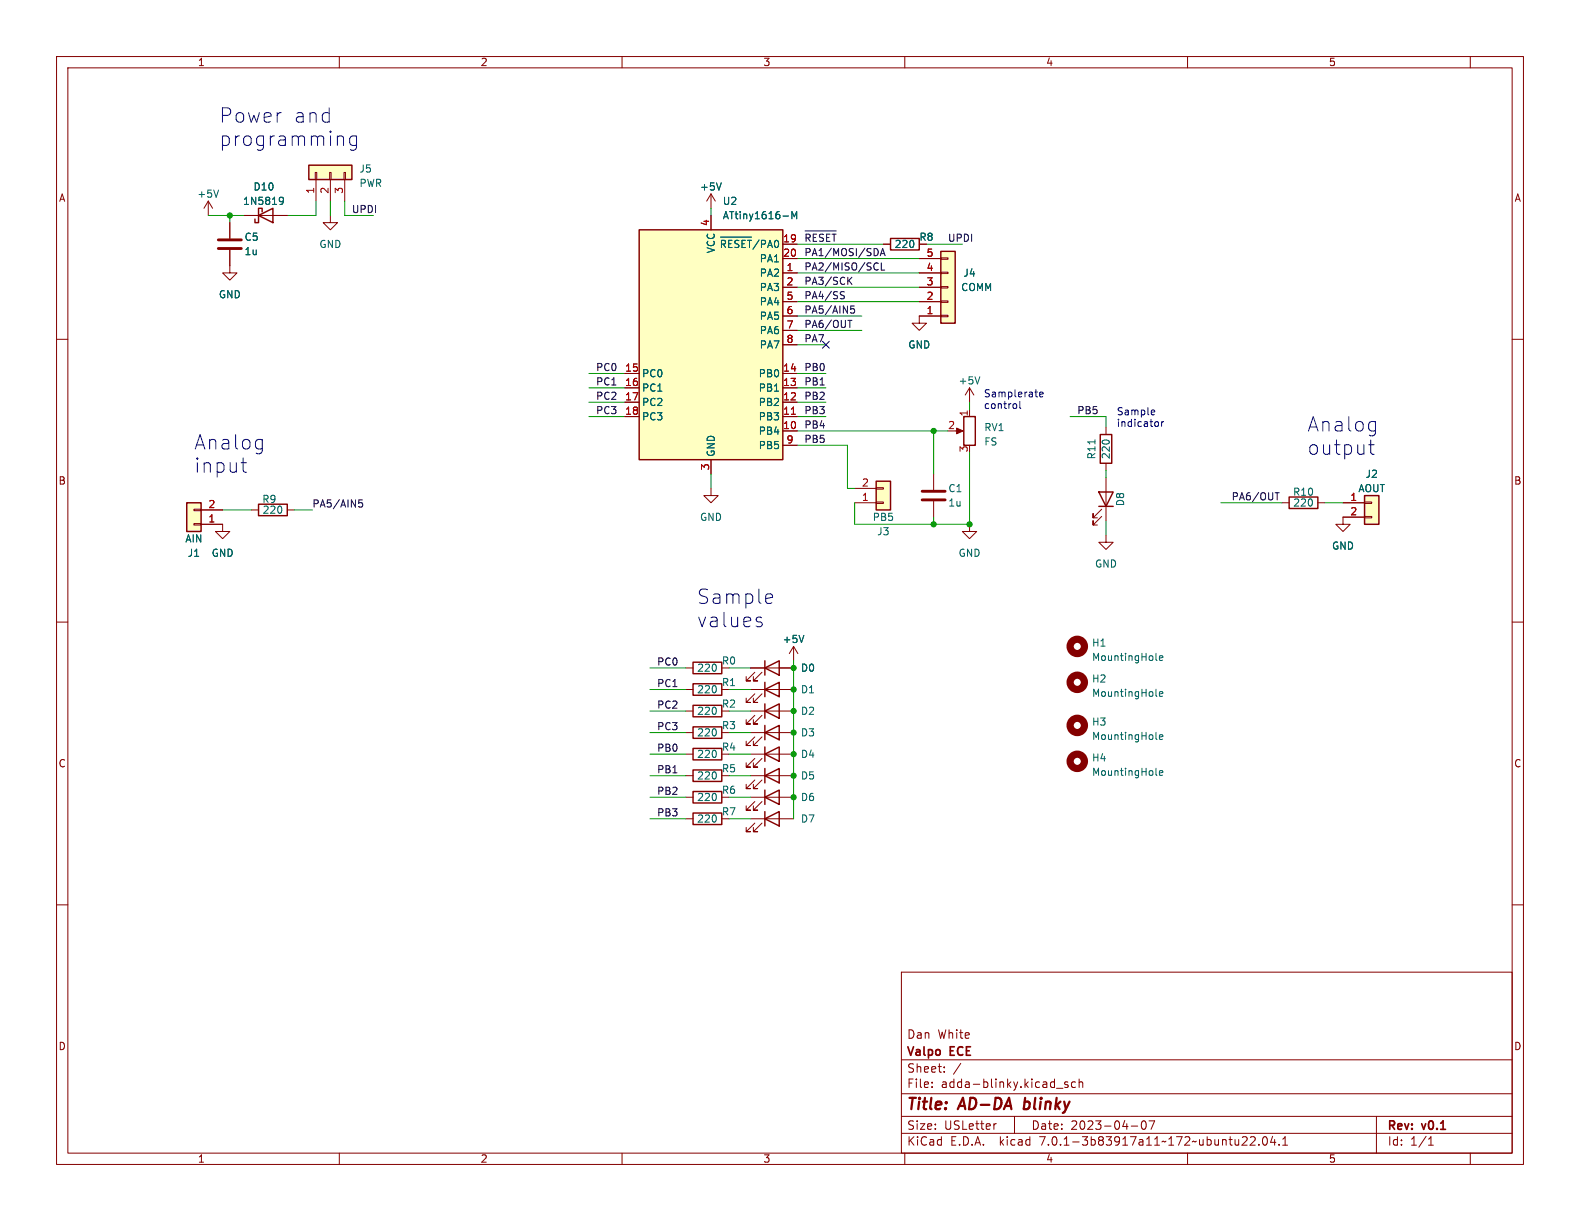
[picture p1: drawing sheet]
<svg xmlns="http://www.w3.org/2000/svg" width="279mm" height="216mm" viewBox="0 0 279 216" stroke-linecap="round" stroke-linejoin="round" font-family="sans-serif">
<g fill="none" stroke="#840000" stroke-width=".18">
<path d="M10 10h259.4v195.9h-259.4zM12 12h255.4v191.9h-255.4zM60 10v2M110 10v2M160 10v2M210 10v2M260 10v2M36.8 35.6l-.7 1.2M36.8 35.6v2.5M36.8 35.6l.8 1.2M40.6 39.4v2.8M43.2 38.1h7.6"/>
<path d="M55.8 30.5h.2v1.3h-.2zM55.9 31.8v3.8M58.3 30.5h.2v1.3h-.2zM58.4 38.1v1.3h1.3l-1.3 1.2-1.3-1.2h1.3M58.4 31.8v3.8M60.8 30.5h.3v1.3h-.3zM61 31.8v3.8M125.7 34.3v2.5M125.7 38.1v2.5M125.7 34.3l-.7 1.3M125.7 34.3l.8 1.3M10 60h2"/>
<path d="M40.6 44.2v4.1h1.3l-1.3 1.2-1.2-1.2h1.2M138.4 55.9h2.6M138.4 53.3h2.6M138.4 50.8h2.6M138.4 48.3h2.6M138.4 45.7h2.6M138.4 43.2h2.6M138.4 58.4h2.6M156.2 43.2h1.3M162.6 53.3h3.8M162.6 50.8h3.8M162.6 48.3h3.8"/>
<path d="M162.6 45.7h3.8M166.4 45.6h1.2v.2h-1.2zM166.4 48.1h1.2v.3h-1.2zM166.4 50.7h1.2v.2h-1.2zM166.4 53.2h1.2v.3h-1.2zM166.4 55.8h1.2v.2h-1.2zM166.4 55.9h-3.8v1.3h1.2l-1.2 1.2-1.3-1.2h1.3M267.4 60h2M110.5 73.7h2.5M110.5 71.1h2.5M110.5 68.6h2.5M110.5 66h2.5"/>
<path d="M138.4 76.2h2.6M138.4 73.7h2.6M138.4 71.1h2.6M138.4 68.6h2.6M138.4 66h2.6M138.4 61h2.6M138.4 78.7h2.6M168.9 76.2h1M171.4 68.6l-.7 1.3M171.4 68.6v2.5M171.4 72.4v1.3M171.4 68.6l.8 1.3"/>
<path d="M195.6 75.6v1.2M34.3 90h1.3v.3h-1.3zM34.3 92.6h1.3v.2h-1.3zM35.6 92.7h3.8v1.3h1.2l-1.2 1.3-1.3-1.3h1.3M35.6 90.2h3.8M44.4 90.2h1.3M50.8 90.2h1.3M125.7 86.4v1.2h1.3l-1.3 1.3-1.2-1.3h1.2M125.7 81.3v2.5M151.1 88.9h3.8M151.1 86.4h3.8M154.9 86.2h1.3v.3h-1.3z"/>
<path d="M154.9 88.8h1.3v.2h-1.3zM165.1 83.8v2.8M165.1 88.6v2.8M171.4 92.7v1.3h1.3l-1.3 1.3-1.2-1.3h1.2M194.8 91.3l-1.5 1.5v-.7v.7h.8M194.8 90l-1.5 1.6v-.8v.8h.8M195.6 94.6v1.3h1.2l-1.2 1.3-1.3-1.3h1.3M195.6 81.9v1.3M195.6 84.5v7.6M226.7 88.9h1.3M233 88.9h1.3M237.5 88.9h3.8"/>
<path d="M241.3 91.3h1.3v.3h-1.3zM241.3 88.8h1.3v.2h-1.3zM241.3 91.4h-3.8v1.3h1.3l-1.3 1.3-1.3-1.3h1.3M10 110h2M121.3 118.1h1.3M132.7 118.1h7.6M133.5 118.9l-1.5 1.5h.7h-.7v-.8M134.7 118.9l-1.5 1.5h.8h-.8v-.8M140.3 114.3l-.7 1.3M140.3 114.3v2.5M140.3 114.3l.8 1.3M267.4 110h2"/>
<path d="M121.3 125.7h1.3M121.3 133.4h1.3M121.3 137.2h1.3M121.3 129.5h1.3M121.3 121.9h1.3M132.7 125.7h7.6M132.7 133.4h7.6M132.7 137.2h7.6M132.7 129.5h7.6M132.7 121.9h7.6M133.5 126.5l-1.5 1.5h.7h-.7v-.7M133.5 137.9l-1.5 1.5h.7h-.7v-.7"/>
<path d="M133.5 134.1l-1.5 1.5h.7h-.7v-.7M133.5 130.3l-1.5 1.5h.7h-.7v-.7M133.5 122.7l-1.5 1.5h.7h-.7v-.8M134.7 126.5l-1.5 1.5h.8h-.8v-.7M134.7 137.9l-1.5 1.5h.8h-.8v-.7M134.7 134.1l-1.5 1.5h.8h-.8v-.7M134.7 130.3l-1.5 1.5h.8h-.8v-.7M134.7 122.7l-1.5 1.5h.8h-.8v-.8M10 160h2M121.3 144.8h1.3M121.3 141h1.3M132.7 144.8h7.6"/>
<path d="M132.7 141h7.6M133.5 145.5l-1.5 1.6h.7h-.7v-.8M133.5 141.7l-1.5 1.6h.7h-.7v-.8M134.7 145.5l-1.5 1.6h.8h-.8v-.8M134.7 141.7l-1.5 1.6h.8h-.8v-.8M267.4 160h2M159.4 171.9h108v32h-108zM159.4 197.4h108M159.4 193.4h108M159.4 187.4h108M164.8 192.2v.1M164.8 191.4v.1"/>
<path d="M167 189.5v.1M167 188.7v.1M176.2 198.7l-.3 .1M179.4 197.4v3M186.8 192.4h1.2M188.8 191.4l-.3-.1-.2 .2v.2l.5 .2v.3h-.5M190.2 191.4l-.4-.1-.3 .3v.4l.1 .2h.6M190.8 191.4l.2-.1 .4 .1 .1 .9M190.8 190.8v1.5M200 199.1h1.2M202 198.3l.2-.1a.81 .81 0 0 1 .6 .6 .81 .81 0 0 1-.3 .8l-.2 .1a.81 .81 0 0 1-.6-.6 .81 .81 0 0 1 .3-.8zM203.2 198.2h1l-.7 1.5"/>
<path d="M243.4 197.4v6.5M60 203.9v2M110 203.9v2M159.4 200.4h108M160 203.9v2M210 203.9v2M219.6 202.5h.9M220.5 201.1v.5M221.1 201.1l.6-.1 .2 .1 .1 .3-1 1.1h1M222.6 202.4v.1M223.5 201.1l.1-.1a.81 .81 0 0 1 .6 .6 .81 .81 0 0 1-.3 .8l-.1 .1a.81 .81 0 0 1-.6-.6 .81 .81 0 0 1 .3-.8zM225 200.9l-.3 1.1h.9"/>
<path d="M225.4 201.5v1M226.2 202.4v.1M226.8 202.5h.9M226.8 201.4l.5-.4v1.5M252.6 202.5h.9M252.6 201.4l.4-.4v1.5M260 203.9v2"/>
</g>
<g fill="none" stroke="#840000" stroke-width=".25">
<path d="M45.7 38.1l2.6-1.3v2.6zM46.4 37.5v-.7h-.7v2.6h-.6v-.7M54.6 29.2h7.6v2.6h-7.6zM113 40.6h25.4v40.7h-25.4zM157.5 42.2h5.1v2h-5.1zM166.4 44.5h2.5v12.7h-2.5zM170.4 73.7h2.1v5h-2.1zM194.6 76.8h2v5.1h-2zM33 88.9h2.6v5.1h-2.6zM45.7 89.2h5.1v2h-5.1zM154.9 85.1h2.6v5.1h-2.6zM194.3 87h2.5l-1.2 2.5z"/>
<path d="M194.3 89.5h2.5M228 87.9h5v2h-5zM241.3 87.6h2.5v5.1h-2.5zM122.6 117.1h5v2h-5zM135.3 118.1l2.5-1.3v2.6zM135.3 116.8v2.6M122.6 132.3h5v2.1h-5zM122.6 136.1h5v2.1h-5zM122.6 140h5v2h-5zM122.6 120.9h5v2h-5zM122.6 128.5h5v2.1h-5zM122.6 124.7h5v2h-5z"/>
<path d="M135.3 125.7l2.5-1.2v2.5zM135.3 137.2l2.5-1.3v2.5zM135.3 133.4l2.5-1.3v2.5zM135.3 129.5l2.5-1.2v2.5zM135.3 121.9l2.5-1.2v2.5zM135.3 120.7v2.5M135.3 124.5v2.5M135.3 128.3v2.5M135.3 132.1v2.5M135.3 135.9v2.5M135.3 139.7v2.5M122.6 143.8h5v2h-5z"/>
<path d="M135.3 144.8l2.5-1.3v2.6zM135.3 141l2.5-1.3v2.5zM135.3 143.5v2.6"/>
</g>
<g fill="none" stroke="#006464" stroke-width=".18">
<path d="M38.6 33.6l-.4 1.3M49.6 34.9l.5 .1a.84 .84 0 0 1-.3 1.1h-.3M50.1 35.4l-.1 .2-.4 .1M127.5 32.3l-.4 1.3M138.5 38.2h.9M140 38.7v-1.3l.5 .9 .4-.9v1.3M127.4 41.9h5.5M128.3 42.7l-.2-.2h-.5v1.3M129.5 42.5h-.6v1.3M130.7 42.6l-.5-.1-.3 .2M131.8 42.5h-.6v1.3M132.2 42.5h.7"/>
<path d="M132.5 42.5v1.3M134.2 42.4l-1.1 1.7M135.4 42.7l-.3-.2h-.4v1.3M135.7 43.8l.5-1.3 .4 1.3M137 42.7l.3-.2 .3 .2M137 69.2h.7M173.3 66.6l-.5 1.3M142.1 112.3l-.4 1.3M204.5 116.7l.1 .1M205 116.4l.6-.2v-.2l-.4-.1-.2 .2 .1 .6h.5M204.5 123.1h.1M204.5 137.1h.1"/>
<path d="M204.5 130.7l.1 .1M205 122.7l.6-.1v-.2l-.4-.1-.2 .2 .1 .6h.5M205 130.3l.6-.1v-.2l-.4-.1-.2 .2 .1 .6h.5M205 136.7l.6-.1v-.3h-.4l-.2 .1 .1 .7h.5"/>
</g>
<g fill="#ffffc2" stroke="#ffffc2" stroke-width=".18">
<path d="M166.4 44.5h2.5v12.7h-2.5z"/>
<path d="M33 88.9h2.6v5.1h-2.6z"/>
<path d="M54.6 29.2h7.6v2.6h-7.6z"/>
<path d="M113 40.6h25.4v40.7h-25.4z"/>
<path d="M241.3 87.6h2.5v5.1h-2.5z"/>
<path d="M154.9 85.1h2.6v5.1h-2.6z"/>
</g>
<path d="M38.6 43.9h4.1M38.6 42.4h4.1M163.1 88.4h4M163.1 86.9h4" fill="none" stroke="#840000" stroke-width=".51"/>
<g fill="none" stroke="#840000" stroke-width="1.3">
<circle cx="190.5" cy="114.3" r="1.27"/>
<circle cx="190.5" cy="120.6" r="1.27"/>
<circle cx="190.5" cy="128.3" r="1.27"/>
<circle cx="190.5" cy="134.6" r="1.27"/>
</g>
<path d="M139.9 73.3h.8" fill="none" stroke="#a90000" stroke-width=".18"/>
<path d="M169.2 75.7l1.1 .5-1.1 .5z" fill="#840000" stroke="#840000" stroke-width=".18"/>
<g fill="none" stroke="#0f0f0f" stroke-width=".18">
<path d="M142.4 40.8h5.5M148.8 52.2l.4 .1 .1 .3-.2 .2h-.3M148.8 51.6h.5M149.9 56.6h.7M150.1 49.6l.5 .7M150.5 54.1h.6M150.5 54.6h.4l.2 .2-.1 .5h-.5M150.6 49l-.7 .8M155.1 46.5l.2 .1M155.3 47.6l-.2 .2M155.7 45.2l.4-1.3 .4 1.3M155.8 44.9h.6"/>
<path d="M155.8 46.5v1.3h.7M63.5 88.4h.6M63.5 88.9h.4l.2 .2-.1 .5h-.5M225.5 87.1h.7"/>
</g>
<g fill="none" stroke="#0000c2" stroke-width=".18">
<path d="M60.4 24l.3 .4v1.3M63 24v2.1a.69 .69 0 0 1-1 .3M63 24.2l-.7-.2-.5 .5v.7l.3 .4 .2 .1 .7-.1M46.1 77.7l.3 .1M46.4 77.7v2.1l-.1 .2M46.4 79.3l-.3 .1M180.3 71v1.1l.2 .1M183.8 69.8l.7-.2-.1-.2-.4-.1-.2 .2 .1 .6h.5M204 72.5l.2 .3-.6 .1M204.1 73.3l-.1 .1M204.7 74.6l.2 .2-.2 .5M205.4 74.6v.8"/>
<path d="M205.8 74.6l-.4 .2M242 78.6h1M242.4 77.8v2.2l.1 .2 .5 .1M243 74.5l.2 .1M243.2 74.5v2.1l-.1 .2M243.2 76.1l-.2 .1M42.6 81.8h1M43.1 83.4l.5 .1M134.4 110l.4 .3-.1 .4-.3 .1M134.4 109.1l.3 .1M136.3 105l.2 .1 .1 .5-1.2 .3M136.5 106.6l-.2 .1"/>
</g>
<g fill="none" stroke="#009600" stroke-width=".18">
<path d="M36.8 38.1h6.4M40.6 38.1v1.3M55.9 35.6v2.5h-5.1M58.4 35.6v2.5M61 35.6v2.5h5M125.7 36.8v1.3M141 43.2h15.2M141 53.3h21.6M141 45.7h21.6M141 50.8h21.6M141 48.3h21.6M141 55.9h11.4"/>
<path d="M141 58.4h11.4M163.8 43.2h6.4M104.1 73.7h6.4M104.1 71.1h6.4M104.1 66h6.4M104.1 68.6h6.4M141 78.7h8.9v7.7h1.2M141 73.7h5M141 71.1h5M141 66h5M141 68.6h5M141 61h5"/>
<path d="M141 76.2h26.6M165.1 76.2v7.6M171.4 71.1v1.3M189.2 73.7h6.4v1.9M39.4 90.2h5M52.1 90.2h3.1M125.7 83.8v2.6M165.1 91.4v1.3M171.4 80v12.7h-20.3v-3.8M195.6 83.2v1.3M195.6 92.1v2.5M215.9 88.9h10.8"/>
<path d="M234.3 88.9h3.2M114.9 118.1h6.4M128.9 118.1h3.8M140.3 116.8v28M114.9 133.4h6.4M114.9 137.2h6.4M114.9 129.5h6.4M114.9 125.7h6.4M114.9 121.9h6.4M128.9 133.4h3.8M128.9 137.2h3.8M128.9 129.5h3.8"/>
<path d="M128.9 125.7h3.8M128.9 121.9h3.8M114.9 141h6.4M114.9 144.8h6.4M128.9 141h3.8M128.9 144.8h3.8"/>
</g>
<path d="M145.4 60.4l1.3 1.2M146.7 60.4l-1.3 1.2" fill="none" stroke="#000084" stroke-width=".18"/>
<g fill="#009600" stroke="#009600" stroke-width=".18">
<circle cx="40.6" cy="38.1" r=".46"/>
<circle cx="140.3" cy="133.4" r=".46"/>
<circle cx="140.3" cy="137.2" r=".46"/>
<circle cx="140.3" cy="141" r=".46"/>
<circle cx="140.3" cy="118.1" r=".46"/>
<circle cx="140.3" cy="129.5" r=".46"/>
<circle cx="165.1" cy="92.7" r=".46"/>
<circle cx="171.4" cy="92.7" r=".46"/>
<circle cx="140.3" cy="121.9" r=".46"/>
<circle cx="140.3" cy="125.7" r=".46"/>
<circle cx="165.1" cy="76.2" r=".46"/>
</g>
<g font-size="3.5" fill="#0000c2">
<text x="38.7" y="21.9">Power</text>
<text x="51.8" y="21.9">and</text>
<text x="38.7" y="26">programming</text>
<text x="231.1" y="76.5">Analog</text>
<text x="34.3" y="79.7">Analog</text>
<text x="34.3" y="83.8">input</text>
<text x="231.1" y="80.6">output</text>
<text x="123.2" y="107">Sample</text>
<text x="123.2" y="111.1">values</text>
</g>
<g font-size="2.8" fill="#840000">
<text x="160.4" y="196.7">Title:</text>
<text x="169.8" y="196.7">AD-DA</text>
<text x="181.8" y="196.7">blinky</text>
</g>
<g font-size="2.1" fill="#840000">
<text x="160.4" y="183.8">Dan</text>
<text x="165.8" y="183.8">White</text>
<text x="160.4" y="189.8">Sheet:</text>
<text x="160.4" y="187">Valpo</text>
<text x="168.1" y="187">ECE</text>
<text x="168.6" y="189.8">/</text>
<text x="160.4" y="192.5">File:</text>
<text x="166.4" y="192.5">adda-blinky.kicad_sch</text>
<text x="160.4" y="202.7">KiCad</text>
<text x="160.4" y="199.9">Size:</text>
<text x="167" y="199.9">USLetter</text>
<text x="168.1" y="202.7">E.D.A.</text>
<text x="176.8" y="202.7">kicad</text>
<text x="182.4" y="199.9">Date:</text>
<text x="183.9" y="202.7">7.0.1-3b83917a11~172~ubuntu22.04.1</text>
<text x="189.3" y="199.9">2023-04-07</text>
<text x="245.4" y="200.1">Rev:</text>
<text x="245.4" y="202.7">Id:</text>
<text x="249.4" y="202.7">1/1</text>
<text x="251.6" y="200.1">v0.1</text>
</g>
<g font-size="1.8" fill="#840000">
<text x="35" y="11.8">1</text>
<text x="85" y="11.8">2</text>
<text x="135" y="11.8">3</text>
<text x="185" y="11.8">4</text>
<text x="235" y="11.8">5</text>
<text x="10.4" y="35.8">A</text>
<text x="267.8" y="35.8">A</text>
<text x="162.5" y="42.7">R8</text>
<text x="10.3" y="85.8">B</text>
<text x="267.7" y="85.8">B</text>
<text x="10.3" y="135.8">C</text>
<text x="267.7" y="135.8">C</text>
<text x="10.3" y="185.8">D</text>
<text x="267.7" y="185.8">D</text>
<text x="35" y="205.7">1</text>
<text x="85" y="205.7">2</text>
<text x="135" y="205.7">3</text>
<text x="185" y="205.7">4</text>
<text x="235" y="205.7">5</text>
</g>
<g font-size="1.8" fill="#006464">
<text x="34.8" y="35.1">+5V</text>
<text x="44.8" y="33.8">D10</text>
<text x="63.5" y="30.7">J5</text>
<text x="63.5" y="33.2">PWR</text>
<text x="123.7" y="33.8">+5V</text>
<text x="42.9" y="36.4">1N5819</text>
<text x="127.8" y="38.9">ATtiny1616-M</text>
<text x="127.8" y="36.4">U2</text>
<text x="43.2" y="42.7">C5</text>
<text x="43.2" y="45.3">1u</text>
<text x="56.4" y="44">GND</text>
<text x="126.6" y="44.9" transform="rotate(-90 126.6 44.9)">VCC</text>
<text x="127.2" y="44.6">~{RESET}/PA0</text>
<text x="134.2" y="46.5">PA1</text>
<text x="158.1" y="44">220</text>
<text x="38.6" y="52.9">GND</text>
<text x="134.2" y="49.1">PA2</text>
<text x="134.2" y="51.6">PA3</text>
<text x="169.9" y="51.6">COMM</text>
<text x="170.3" y="49.1">J4</text>
<text x="134.2" y="54.2">PA4</text>
<text x="134.2" y="56.7">PA5</text>
<text x="134.2" y="59.2">PA6</text>
<text x="134.2" y="61.8">PA7</text>
<text x="160.6" y="61.8">GND</text>
<text x="113.5" y="66.9">PC0</text>
<text x="113.5" y="69.4">PC1</text>
<text x="113.5" y="71.9">PC2</text>
<text x="134" y="71.9">PB2</text>
<text x="134" y="69.4">PB1</text>
<text x="134" y="66.9">PB0</text>
<text x="169.5" y="68.1">+5V</text>
<text x="113.5" y="74.5">PC3</text>
<text x="134" y="77">PB4</text>
<text x="134" y="74.5">PB3</text>
<text x="174" y="76.4">RV1</text>
<text x="126.6" y="80.8" transform="rotate(-90 126.6 80.8)">GND</text>
<text x="134" y="79.6">PB5</text>
<text x="174" y="78.9">FS</text>
<text x="193.9" y="81.3" transform="rotate(-90 193.9 81.3)">R11</text>
<text x="196.4" y="81.3" transform="rotate(-90 196.4 81.3)">220</text>
<text x="46.3" y="89.1">R9</text>
<text x="167.6" y="87.2">C1</text>
<text x="167.6" y="89.7">1u</text>
<text x="198.9" y="89.6" transform="rotate(-90 198.9 89.6)">D8</text>
<text x="228.6" y="87.8">R10</text>
<text x="228.6" y="89.7">220</text>
<text x="240.1" y="87.2">AOUT</text>
<text x="241.4" y="84.6">J2</text>
<text x="46.4" y="91">220</text>
<text x="123.7" y="92.3">GND</text>
<text x="154.3" y="92.3">PB5</text>
<text x="155.1" y="94.8">J3</text>
<text x="32.7" y="96.1">AIN</text>
<text x="33.1" y="98.6">J1</text>
<text x="37.4" y="98.6">GND</text>
<text x="169.5" y="98.6">GND</text>
<text x="193.6" y="100.5">GND</text>
<text x="235.5" y="97.3">GND</text>
<text x="138.3" y="113.9">+5V</text>
<text x="123.2" y="118.9">220</text>
<text x="127.6" y="117.7">R0</text>
<text x="141.6" y="118.9">D0</text>
<text x="193" y="114.5">H1</text>
<text x="193" y="117">MountingHole</text>
<text x="123.2" y="122.7">220</text>
<text x="127.6" y="121.5">R1</text>
<text x="127.6" y="125.3">R2</text>
<text x="141.6" y="122.7">D1</text>
<text x="193" y="120.8">H2</text>
<text x="193" y="123.4">MountingHole</text>
<text x="123.2" y="130.4">220</text>
<text x="123.2" y="126.6">220</text>
<text x="127.6" y="129.1">R3</text>
<text x="141.6" y="126.6">D2</text>
<text x="141.6" y="130.4">D3</text>
<text x="193" y="128.5">H3</text>
<text x="193" y="131">MountingHole</text>
<text x="123.2" y="134.2">220</text>
<text x="123.2" y="138">220</text>
<text x="127.6" y="132.9">R4</text>
<text x="127.6" y="136.7">R5</text>
<text x="141.6" y="138">D5</text>
<text x="141.6" y="134.2">D4</text>
<text x="193" y="134.8">H4</text>
<text x="193" y="137.4">MountingHole</text>
<text x="123.2" y="141.8">220</text>
<text x="127.6" y="140.5">R6</text>
<text x="141.6" y="141.8">D6</text>
<text x="123.2" y="145.6">220</text>
<text x="127.6" y="144.3">R7</text>
<text x="141.6" y="145.6">D7</text>
</g>
<g font-size="1.8" fill="#a90000">
<text x="55.6" y="34.3" transform="rotate(-90 55.6 34.3)">1</text>
<text x="58.2" y="34.3" transform="rotate(-90 58.2 34.3)">2</text>
<text x="60.7" y="34.3" transform="rotate(-90 60.7 34.3)">3</text>
<text x="125.5" y="40" transform="rotate(-90 125.5 40)">4</text>
<text x="138.4" y="42.9">19</text>
<text x="138.4" y="45.5">20</text>
<text x="163.8" y="45.5">5</text>
<text x="139" y="48">1</text>
<text x="139" y="50.5">2</text>
<text x="139" y="53.1">5</text>
<text x="163.8" y="53.1">2</text>
<text x="163.8" y="50.5">3</text>
<text x="163.8" y="48">4</text>
<text x="139" y="55.6">6</text>
<text x="139" y="58.2">7</text>
<text x="163.8" y="55.6">1</text>
<text x="110.5" y="65.8">15</text>
<text x="138.4" y="65.8">14</text>
<text x="139" y="60.7">8</text>
<text x="110.5" y="68.3">16</text>
<text x="110.5" y="70.9">17</text>
<text x="138.4" y="70.9">12</text>
<text x="138.4" y="68.3">13</text>
<text x="110.5" y="73.4">18</text>
<text x="138.4" y="75.9">10</text>
<text x="138.4" y="73.4">11</text>
<text x="167.6" y="75.9">2</text>
<text x="171.2" y="73.7" transform="rotate(-90 171.2 73.7)">1</text>
<text x="125.5" y="83.2" transform="rotate(-90 125.5 83.2)">3</text>
<text x="139" y="78.5">9</text>
<text x="171.2" y="80" transform="rotate(-90 171.2 80)">3</text>
<text x="36.8" y="89.9">2</text>
<text x="152.4" y="88.6">1</text>
<text x="152.4" y="86.1">2</text>
<text x="238.7" y="88.6">1</text>
<text x="36.8" y="92.5">1</text>
<text x="238.7" y="91.2">2</text>
</g>
<g font-size="1.8" fill="#0f0f0f">
<text x="62.2" y="37.8">UPDI</text>
<text x="142.2" y="42.8">~{RESET}</text>
<text x="142.2" y="47.9">PA2/MISO/SCL</text>
<text x="142.2" y="45.4">PA1/MOSI/SDA</text>
<text x="167.6" y="42.8">UPDI</text>
<text x="142.2" y="50.5">PA3/SCK</text>
<text x="142.2" y="53">PA4/SS</text>
<text x="142.2" y="55.5">PA5/AIN5</text>
<text x="142.2" y="58.1">PA6/OUT</text>
<text x="105.4" y="65.7">PC0</text>
<text x="142.2" y="60.6">PA7</text>
<text x="142.2" y="65.7">PB0</text>
<text x="105.4" y="70.8">PC2</text>
<text x="105.4" y="68.2">PC1</text>
<text x="142.2" y="70.8">PB2</text>
<text x="142.2" y="68.2">PB1</text>
<text x="105.4" y="73.3">PC3</text>
<text x="142.2" y="73.3">PB3</text>
<text x="142.2" y="75.9">PB4</text>
<text x="190.5" y="73.3">PB5</text>
<text x="142.2" y="78.4">PB5</text>
<text x="55.2" y="89.8">PA5/AIN5</text>
<text x="217.8" y="88.6">PA6/OUT</text>
<text x="116.2" y="117.8">PC0</text>
<text x="116.2" y="125.4">PC2</text>
<text x="116.2" y="121.6">PC1</text>
<text x="116.2" y="129.2">PC3</text>
<text x="116.2" y="136.8">PB1</text>
<text x="116.2" y="133">PB0</text>
<text x="116.2" y="140.6">PB2</text>
<text x="116.2" y="144.4">PB3</text>
</g>
<g font-size="1.8" fill="#0000c2">
<text x="174" y="70.3">Samplerate</text>
<text x="174" y="72.4">control</text>
<text x="197.5" y="73.5">Sample</text>
<text x="197.5" y="75.6">indicator</text>
</g>
</svg>
